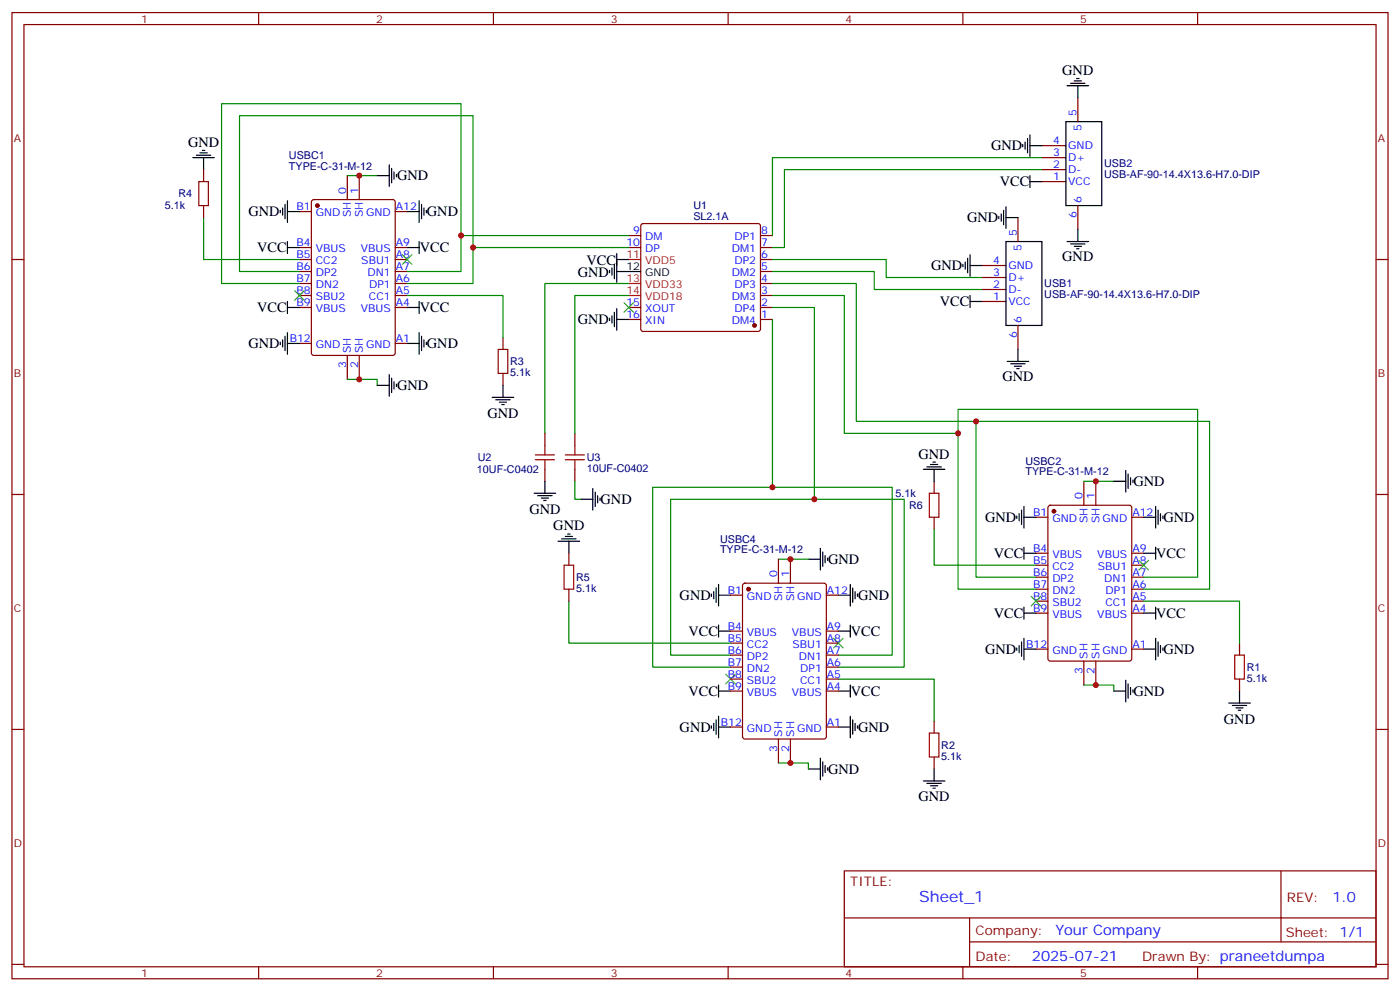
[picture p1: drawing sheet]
<svg xmlns="http://www.w3.org/2000/svg" width="412mm" height="292mm" viewBox="0 0 412 292" stroke-linecap="round" stroke-linejoin="round" font-family="sans-serif">
<g fill="none" stroke="#870000" stroke-width=".35">
<path d="M3.5 3.7h405.4v284.3h-405.4zM7.1 7.2h398.2v277.3h-398.2zM76.2 3.7v3.5M145.3 3.7v3.5M214.5 3.7v3.5M283.6 3.7v3.5M352.8 3.7v3.5M317.5 28.8v7M60 49.9v3.5M92 58.9l.4-.2h23.3l.7 .5v44.7l-.4 .6-23.6 .1-.6-.5-.1-44.7zM102.3 51.7v7M105.8 51.7v7"/>
<path d="M306.9 53.4h7.1M306.9 49.9h7.1M306.9 46.4h7.1M306.9 42.9h7.1M3.5 76.4h3.6M60 60.5v3.5M88.2 76.4h3.5M88.2 79.9h3.5M88.2 72.8h3.5M88.2 62.3h3.5M116.4 76.4h3.5M116.4 79.9h3.5"/>
<path d="M116.4 72.8h3.5M116.4 62.3h3.5M185.2 72.8h3.5M185.2 69.3h3.5M189 66l.4-.2h33.9l.5 .2 .2 .5v30.3l-.2 .5-.5 .2h-33.9l-.5-.2-.2-.5v-30.3zM224 76.4h3.5M224 79.9h3.5M224 72.8h3.5M224 69.3h3.5M289.3 78.1h7M299.9 64v7.1M317.5 60.5v7.1"/>
<path d="M405.3 76.4h3.6M88.2 90.5h3.5M88.2 87h3.5M88.2 83.4h3.5M116.4 90.5h3.5M116.4 87h3.5M116.4 83.4h3.5M148.2 99.3v3.5M185.2 94h3.5M185.2 90.5h3.5M224 94h3.5M224 90.5h3.5"/>
<path d="M224 87h3.5M224 83.4h3.5M289.3 88.7h7M289.3 85.2h7M289.3 81.7h7M299.9 95.8v7M88.2 101.1h3.5M102.3 104.6v7.1M105.8 104.6v7.1M116.4 101.1h3.5M148.2 109.9v3.5M160.5 127.5v3.6"/>
<path d="M160.5 138.1v3.5M169.3 127.5v3.6M169.3 138.1v3.5M3.5 145.5h3.6M275.2 141.6v3.6M275.2 152.2v3.6M305.2 152.2h3.5M308.9 148.9l.5-.2h23.3l.6 .4 .1 44.8-.5 .6-23.5 .1-.7-.5v-44.7zM319.3 141.6v7.1M322.8 141.6v7.1M333.4 152.2h3.5M405.3 145.5h3.6"/>
<path d="M167.6 162.8v3.5M167.6 173.4v3.5M215.2 175.2h3.5M219 171.8l.4-.2h23.3l.7 .5v44.7l-.4 .6-23.6 .1-.6-.5-.1-44.7zM229.3 164.6v7M232.8 164.6v7M243.4 175.2h3.5M305.2 162.8h3.5M305.2 166.3h3.5M305.2 169.9h3.5M305.2 173.4h3.5M305.2 176.9h3.5"/>
<path d="M333.4 162.8h3.5M333.4 166.3h3.5M333.4 169.9h3.5M333.4 173.4h3.5M333.4 176.9h3.5M215.2 185.7h3.5M215.2 189.3h3.5M215.2 192.8h3.5M215.2 196.3h3.5M215.2 199.8h3.5M243.4 185.7h3.5M243.4 189.3h3.5"/>
<path d="M243.4 192.8h3.5M243.4 196.3h3.5M243.4 199.8h3.5M305.2 180.4h3.5M305.2 191h3.5M319.3 194.6v7M322.8 194.6v7M333.4 180.4h3.5M333.4 191h3.5M365.1 189.3v3.5M365.1 199.8v3.6M3.5 214.7h3.6"/>
<path d="M215.2 203.4h3.5M215.2 214h3.5M229.3 217.5v7M232.8 217.5v7M243.4 203.4h3.5M243.4 214h3.5M275.2 212.2v3.5M405.3 214.7h3.6M275.2 222.8v3.5M248.7 256.3h156.6v28.2h-156.6zM377.3 256.3v20.9M248.7 270.1h156.5"/>
<path d="M285.6 277.2h119.6M285.6 270.1v14.2M3.5 283.8h3.6M76.2 284.5v3.5M145.3 284.5v3.5M214.5 284.5v3.5M283.6 284.5v3.5M352.8 284.5v3.5M405.3 283.8h3.6"/>
</g>
<g fill="#870000" stroke="#870000" stroke-width=".35">
<circle cx="310.4" cy="150.5" r=".53"/>
<circle cx="222.2" cy="95.8" r=".53"/>
<circle cx="220.5" cy="173.4" r=".53"/>
<circle cx="93.5" cy="60.5" r=".53"/>
</g>
<path d="M185.2 76.4h3.5M185.2 83.4h3.5M185.2 87h3.5" fill="none" stroke="#f00" stroke-width=".35"/>
<g fill="none" stroke="#000" stroke-width=".35">
<path d="M303.4 39.7v6.3M314 35.8h10.6v24.7h-10.6zM314.3 25.2h6.4M315.4 24.5h4.2M316.4 23.8h2.2M317.1 23.1h.8M317.5 25.2v3.6M56.8 46.4h6.3M57.9 45.7h4.2M58.9 45h2.1M59.6 44.3h.7M60 46.4v3.5"/>
<path d="M84.7 59.1v6.3M111.1 51.7h3.6M114.7 48.5v6.4M115.4 49.6v4.2M116.1 50.6v2.1M116.8 51.3v.7M123.5 59.1v6.3M301.3 42.5v.7M302 41.8v2.1M302.7 40.7v4.3M303.4 42.9h3.5M303.4 51.7v3.5"/>
<path d="M303.4 53.4h3.5M82.5 61.9v.7M83.3 61.2v2.1M84 60.1v4.3M84.7 62.3h3.5M84.7 71.1v3.5M84.7 72.8h3.5M119.9 62.3h3.6M119.9 72.8h3.6M123.5 71.1v3.5M124.2 60.1v4.3M124.9 61.2v2.1"/>
<path d="M125.6 61.9v.7M179.6 79.6v.7M180.3 78.8v2.2M181 77.8v4.2M181.7 79.9h7M181.7 74.6v8.5M181.7 76.4h3.5M283.6 77.8v.7M284.3 77.1v2.1M285 76v4.3M285.8 78.1h3.5M285.8 75v6.3"/>
<path d="M294.2 63.7v.7M294.9 63v2.1M295.6 61.9v4.2M296.3 71.1h10.6v24.7h-10.6zM296.3 64h3.6M296.3 60.9v6.3M314.3 71.1h6.4M315.4 71.8h4.2M316.4 72.5h2.2M317.1 73.2h.8M317.5 67.6v3.5M84 99v4.2"/>
<path d="M84.7 88.7v3.6M84.7 97.9v6.3M84.7 90.5h3.5M119.9 90.5h3.6M123.5 88.7v3.6M123.5 97.9v6.3M124.2 99v4.2M179.6 93.7v.7M180.3 93v2.1M181 91.9v4.2M181.7 90.8v6.4M181.7 94h3.5"/>
<path d="M285.8 87v3.5M285.8 88.7h3.5M82.5 100.7v.7M83.3 100v2.1M84.7 101.1h3.5M111.1 113.4h3.6M114.7 110.2v6.4M115.4 111.3v4.2M116.1 112.4v2.1M116.8 113.1v.7M119.9 101.1h3.6M124.9 100v2.1"/>
<path d="M125.6 100.7v.7M145 116.9h6.3M146 117.7h4.3M147.1 118.4h2.1M147.8 119.1h.7M148.2 113.4v3.5M296.7 106.4h6.3M297.7 107.1h4.3M298.8 107.8h2.1M299.5 108.5h.7M299.9 102.8v3.6M272 138.1h6.3"/>
<path d="M273 137.4h4.3M274.1 136.7h2.1M274.8 136h.7M275.2 138.1v3.5M331.6 138.5v6.3M332.3 139.5v4.3M157.3 145.2h6.4M158.4 145.9h4.2M159.5 146.6h2.1M160.2 147.3h.7M160.5 141.6v3.6M164.4 159.3h6.3"/>
<path d="M165.5 158.6h4.2M166.5 157.9h2.1M167.2 157.2h.7M167.6 159.3v3.5M171.1 146.9h3.5M174.6 143.8v6.3M175.3 144.8v4.2M176 145.9v2.1M176.7 146.6v.7M299.5 151.9v.7M300.2 151.2v2.1M300.9 150.1v4.2"/>
<path d="M301.6 152.2h3.6M301.6 149v6.4M328.1 141.6h3.5M333 140.6v2.1M333.7 141.3v.7M336.9 152.2h3.5M340.4 149v6.4M341.1 150.1v4.2M341.8 151.2v2.1M342.5 151.9v.7M209.5 174.8v.7M210.3 174.1v2.1"/>
<path d="M211 173v4.3M211.7 172v6.3M211.7 175.2h3.5M238.1 164.6h3.6M241.7 161.4v6.3M242.4 162.5v4.2M243.1 163.5v2.1M243.8 164.2v.7M246.9 175.2h3.6M250.5 172v6.3M251.2 173v4.3M251.9 174.1v2.1"/>
<path d="M252.6 174.8v.7M301.6 161v3.6M301.6 178.7v3.5M301.6 162.8h3.6M336.9 162.8h3.5M340.4 161v3.6M340.4 178.7v3.5M211.7 185.7h3.5M211.7 184v3.5M246.9 185.7h3.6M250.5 184v3.5M299.5 190.7v.7"/>
<path d="M300.2 190v2.1M300.9 188.9v4.2M301.6 191h3.6M301.6 187.9v6.3M301.6 180.4h3.6M336.9 191h3.5M336.9 180.4h3.5M340.4 187.9v6.3M341.1 188.9v4.2M341.8 190v2.1M342.5 190.7v.7M209.5 213.6v.7"/>
<path d="M210.3 212.9v2.1M211 211.8v4.3M211.7 203.4h3.5M211.7 201.6v3.5M211.7 210.8v6.3M211.7 214h3.5M246.9 203.4h3.6M246.9 214h3.6M250.5 201.6v3.5M250.5 210.8v6.3M251.2 211.8v4.3M251.9 212.9v2.1"/>
<path d="M252.6 213.6v.7M328.1 203.4h3.5M331.6 200.2v6.4M332.3 201.3v4.2M333 202.3v2.1M333.7 203v.7M361.9 206.9h6.4M363 207.6h4.2M364.1 208.3h2.1M364.8 209h.7M365.1 203.4v3.5M238.1 226.3h3.6"/>
<path d="M241.7 223.1v6.4M242.4 224.2v4.2M243.1 225.2v2.2M243.8 226v.7M272 229.8h6.3M273 230.5h4.3M274.1 231.2h2.1M274.8 232h.7M275.2 226.3v3.5"/>
</g>
<g fill="none" stroke="#008700" stroke-width=".35">
<path d="M102.3 51.7h8.8M306.9 46.4h-79.4v22.9M306.9 49.9h-75.8v22.9h-3.6M60 64v12.4h28.2M88.2 79.9h-17.6v-45.9h68.7v49.4h-19.4M119.9 79.9h15.9v-49.4h-70.5v52.9h22.9M135.8 69.3h49.4M139.3 72.8h45.9M227.5 76.4h33.6v5.3h28.2M227.5 79.9h30v5.3h31.8M119.9 87h28.3v12.3M185.2 83.4h-24.7v44.1"/>
<path d="M185.2 87h-15.9v40.5M227.5 83.4h24.7v40.6h35.3M227.5 87h21.2v40.5h33.5M227.5 90.5h12.4v56.4M227.5 94v49.4M102.3 111.7h8.8v1.7M169.3 141.6v5.3h1.8M275.2 155.8v10.5h30M319.3 141.6h8.8M167.6 176.9v12.4h47.6M229.3 164.6h8.8M305.2 169.9h-17.7v-45.9h68.8v49.4h-19.4"/>
<path d="M336.9 169.9h15.9v-49.4h-70.6v52.9h23M336.9 176.9h28.2v12.4M215.2 192.8h-17.6v-45.9h68.7v49.4h-19.4M246.9 199.8h28.3v12.4M246.9 192.8h15.9v-49.4h-70.5v52.9h22.9M319.3 201.6h8.8v1.8M229.3 224.5h8.8v1.8"/>
</g>
<g fill="none" stroke="#3c3" stroke-width=".35">
<path d="M118.5 75l2.9 2.8M121.4 75l-2.9 2.8M86.8 85.5l2.8 2.9M89.6 85.5l-2.8 2.9M183.8 89.1l2.8 2.8M186.6 89.1l-2.8 2.8M303.7 175.5l2.9 2.8M306.6 175.5l-2.9 2.8M335.5 164.9l2.8 2.8M338.3 164.9l-2.8 2.8M213.8 198.4l2.8 2.9M216.6 198.4l-2.8 2.9"/>
<path d="M245.5 187.9l2.9 2.8M248.4 187.9l-2.9 2.8"/>
</g>
<g fill="none" stroke="#a10000" stroke-width=".35">
<path d="M58.6 53.4h2.8v7.1h-2.8zM146.8 102.8h2.8v7.1h-2.8zM157.7 133.9h5.6M157.7 135.3h5.6M160.5 131.1v2.8M160.5 135.3v2.8M166.5 133.9h5.7M166.5 135.3h5.7M169.3 131.1v2.8M169.3 135.3v2.8M273.8 145.2h2.8v7h-2.8zM166.2 166.3h2.8v7.1h-2.8z"/>
<path d="M363.7 192.8h2.8v7h-2.8zM273.8 215.7h2.8v7.1h-2.8z"/>
</g>
<g fill="#c00">
<circle cx="287.5" cy="124" r=".88"/>
<circle cx="282.2" cy="127.5" r=".88"/>
<circle cx="322.8" cy="141.6" r=".88"/>
<circle cx="322.8" cy="201.6" r=".88"/>
<circle cx="232.8" cy="224.5" r=".88"/>
<circle cx="232.8" cy="164.6" r=".88"/>
<circle cx="239.9" cy="146.9" r=".88"/>
<circle cx="227.5" cy="143.4" r=".88"/>
<circle cx="105.8" cy="51.7" r=".88"/>
<circle cx="105.8" cy="111.7" r=".88"/>
<circle cx="135.8" cy="69.3" r=".88"/>
<circle cx="139.3" cy="72.8" r=".88"/>
</g>
<text font-size="4.6" fill="#00f" x="270.8" y="265.3">Sheet_1</text>
<g font-size="4.2">
<text x="312.9" y="22">GND</text>
<text x="55.4" y="43.2">GND</text>
<text x="291.9" y="44.3">GND</text>
<text x="116.9" y="53.1">GND</text>
<text x="294.5" y="54.8">VCC</text>
<text x="73.2" y="63.7">GND</text>
<text x="125.8" y="63.7">GND</text>
<text x="284.9" y="65.4">GND</text>
<text x="75.8" y="74.2">VCC</text>
<text x="123.6" y="74.2">VCC</text>
<text x="172.8" y="77.8">VCC</text>
<text x="312.9" y="76.7">GND</text>
<text x="170.2" y="81.4">GND</text>
<text x="274.3" y="79.5">GND</text>
<text x="75.8" y="91.9">VCC</text>
<text x="123.6" y="91.9">VCC</text>
<text x="170.2" y="95.5">GND</text>
<text x="276.9" y="90.1">VCC</text>
<text x="73.2" y="102.5">GND</text>
<text x="125.8" y="102.5">GND</text>
<text x="295.3" y="112">GND</text>
<text x="116.9" y="114.8">GND</text>
<text x="143.6" y="123">GND</text>
<text x="270.6" y="134.9">GND</text>
<text x="333.9" y="143">GND</text>
<text x="176.9" y="148.3">GND</text>
<text x="155.9" y="151.2">GND</text>
<text x="290.2" y="153.6">GND</text>
<text x="342.7" y="153.6">GND</text>
<text x="163" y="156.1">GND</text>
<text x="243.9" y="166">GND</text>
<text x="292.7" y="164.2">VCC</text>
<text x="340.6" y="164.2">VCC</text>
<text x="200.2" y="176.6">GND</text>
<text x="252.8" y="176.6">GND</text>
<text x="292.7" y="181.8">VCC</text>
<text x="340.6" y="181.8">VCC</text>
<text x="202.8" y="187.1">VCC</text>
<text x="250.6" y="187.1">VCC</text>
<text x="290.2" y="192.4">GND</text>
<text x="342.7" y="192.4">GND</text>
<text x="202.8" y="204.8">VCC</text>
<text x="250.6" y="204.8">VCC</text>
<text x="333.9" y="204.8">GND</text>
<text x="200.2" y="215.4">GND</text>
<text x="252.8" y="215.4">GND</text>
<text x="360.5" y="212.9">GND</text>
<text x="243.9" y="227.7">GND</text>
<text x="270.6" y="235.9">GND</text>
</g>
<g font-size="4.2" fill="#00f">
<text x="392.5" y="265.6">1.0</text>
<text x="310.9" y="275.1">Your Company</text>
<text x="304" y="282.9">2025-07-21</text>
</g>
<g font-size="3.9" fill="#800">
<text x="250.5" y="260.9">TITLE:</text>
<text x="379.1" y="265.6">REV:</text>
<text x="287.4" y="275.1">Company:</text>
<text x="378.7" y="275.7">Sheet: 1/1</text>
<text x="287.4" y="282.8">Date:</text>
<text x="336.4" y="282.8">Drawn By: praneetdumpa</text>
</g>
<g font-size="3.2" fill="#800">
<text x="41.6" y="6.7">1</text>
<text x="110.8" y="6.7">2</text>
<text x="179.9" y="6.7">3</text>
<text x="249.1" y="6.7">4</text>
<text x="318.2" y="6.7">5</text>
<text x="4.1" y="41.8">A</text>
<text x="405.9" y="41.8">A</text>
<text x="4.1" y="110.9">B</text>
<text x="405.9" y="110.9">B</text>
<text x="4.1" y="180.1">C</text>
<text x="405.9" y="180.1">C</text>
<text x="4.1" y="249.2">D</text>
<text x="405.9" y="249.2">D</text>
<text x="41.6" y="287.5">1</text>
<text x="110.8" y="287.5">2</text>
<text x="179.9" y="287.5">3</text>
<text x="249.1" y="287.5">4</text>
<text x="318.2" y="287.5">5</text>
</g>
<g font-size="3.2" fill="#00f">
<text x="317.1" y="34" transform="rotate(-90 317.1 34)">5</text>
<text x="318.6" y="38.5" transform="rotate(-90 318.6 38.5)">5</text>
<text x="310.2" y="46">3</text>
<text x="310.2" y="42.5">4</text>
<text x="314.7" y="47.4">D+</text>
<text x="314.7" y="43.9">GND</text>
<text x="310.2" y="53.1">1</text>
<text x="310.2" y="49.6">2</text>
<text x="314.7" y="51">D-</text>
<text x="102" y="57" transform="rotate(-90 102 57)">0</text>
<text x="105.5" y="57" transform="rotate(-90 105.5 57)">1</text>
<text x="314.7" y="54.5">VCC</text>
<text x="318.6" y="59.8" transform="rotate(-90 318.6 59.8)">6</text>
<text x="87.4" y="61.9">B1</text>
<text x="93" y="63.7">GND</text>
<text x="103.4" y="64" transform="rotate(-90 103.4 64)">SH</text>
<text x="106.9" y="64" transform="rotate(-90 106.9 64)">SH</text>
<text x="107.8" y="63.7">GND</text>
<text x="116.6" y="61.9">A12</text>
<text x="317.1" y="64.3" transform="rotate(-90 317.1 64.3)">6</text>
<text x="186.5" y="69">9</text>
<text x="190" y="70.7">DM</text>
<text x="216.3" y="70.7">DP1</text>
<text x="224.2" y="69">8</text>
<text x="299.5" y="69.3" transform="rotate(-90 299.5 69.3)">5</text>
<text x="87.4" y="72.5">B4</text>
<text x="87.4" y="76">B5</text>
<text x="93" y="74.3">VBUS</text>
<text x="93" y="77.8">CC2</text>
<text x="106.3" y="74.3">VBUS</text>
<text x="106.4" y="77.8">SBU1</text>
<text x="116.6" y="76">A8</text>
<text x="116.6" y="72.5">A9</text>
<text x="184.5" y="72.5">10</text>
<text x="190" y="74.3">DP</text>
<text x="215.6" y="74.3">DM1</text>
<text x="216.3" y="77.8">DP2</text>
<text x="224.2" y="76">6</text>
<text x="224.2" y="72.5">7</text>
<text x="292.6" y="77.8">4</text>
<text x="300.9" y="73.8" transform="rotate(-90 300.9 73.8)">5</text>
<text x="87.4" y="79.6">B6</text>
<text x="87.4" y="83.1">B7</text>
<text x="93" y="81.3">DP2</text>
<text x="108.3" y="81.3">DN1</text>
<text x="116.6" y="83.1">A6</text>
<text x="116.6" y="79.6">A7</text>
<text x="215.6" y="81.3">DM2</text>
<text x="224.2" y="83.1">4</text>
<text x="224.2" y="79.6">5</text>
<text x="292.6" y="81.3">3</text>
<text x="297" y="82.7">D+</text>
<text x="297" y="79.2">GND</text>
<text x="87.4" y="86.6">B8</text>
<text x="93" y="84.8">DN2</text>
<text x="93" y="88.4">SBU2</text>
<text x="108.7" y="88.4">CC1</text>
<text x="108.7" y="84.8">DP1</text>
<text x="116.6" y="86.6">A5</text>
<text x="215.6" y="88.4">DM3</text>
<text x="216.3" y="84.8">DP3</text>
<text x="224.2" y="86.6">3</text>
<text x="292.6" y="88.4">1</text>
<text x="292.6" y="84.8">2</text>
<text x="297" y="89.8">VCC</text>
<text x="297" y="86.3">D-</text>
<text x="87.4" y="90.1">B9</text>
<text x="93" y="91.9">VBUS</text>
<text x="106.3" y="91.9">VBUS</text>
<text x="116.6" y="90.1">A4</text>
<text x="184.5" y="90.1">15</text>
<text x="184.5" y="93.7">16</text>
<text x="190" y="91.9">XOUT</text>
<text x="190" y="95.4">XIN</text>
<text x="215.6" y="95.4">DM4</text>
<text x="216.3" y="91.9">DP4</text>
<text x="224.2" y="93.7">1</text>
<text x="224.2" y="90.1">2</text>
<text x="300.9" y="95.1" transform="rotate(-90 300.9 95.1)">6</text>
<text x="85.3" y="100.7">B12</text>
<text x="116.6" y="100.7">A1</text>
<text x="299.5" y="99.6" transform="rotate(-90 299.5 99.6)">6</text>
<text x="93" y="102.5">GND</text>
<text x="103.4" y="103.9" transform="rotate(-90 103.4 103.9)">SH</text>
<text x="106.9" y="103.9" transform="rotate(-90 106.9 103.9)">SH</text>
<text x="107.8" y="102.5">GND</text>
<text x="102" y="108.4" transform="rotate(-90 102 108.4)">3</text>
<text x="105.5" y="108.4" transform="rotate(-90 105.5 108.4)">2</text>
<text x="318.9" y="146.9" transform="rotate(-90 318.9 146.9)">0</text>
<text x="322.4" y="146.9" transform="rotate(-90 322.4 146.9)">1</text>
<text x="304.3" y="151.9">B1</text>
<text x="310" y="153.6">GND</text>
<text x="320.3" y="154" transform="rotate(-90 320.3 154)">SH</text>
<text x="323.8" y="154" transform="rotate(-90 323.8 154)">SH</text>
<text x="324.8" y="153.6">GND</text>
<text x="333.6" y="151.9">A12</text>
<text x="304.3" y="162.5">B4</text>
<text x="304.3" y="166">B5</text>
<text x="310" y="164.2">VBUS</text>
<text x="310" y="167.7">CC2</text>
<text x="323.2" y="164.2">VBUS</text>
<text x="323.4" y="167.7">SBU1</text>
<text x="333.6" y="166">A8</text>
<text x="333.6" y="162.5">A9</text>
<text x="229" y="169.9" transform="rotate(-90 229 169.9)">0</text>
<text x="232.5" y="169.9" transform="rotate(-90 232.5 169.9)">1</text>
<text x="304.3" y="169.5">B6</text>
<text x="304.3" y="173">B7</text>
<text x="310" y="171.3">DP2</text>
<text x="325.2" y="171.3">DN1</text>
<text x="333.6" y="173">A6</text>
<text x="333.6" y="169.5">A7</text>
<text x="214.4" y="174.8">B1</text>
<text x="220" y="176.6">GND</text>
<text x="230.4" y="176.9" transform="rotate(-90 230.4 176.9)">SH</text>
<text x="233.9" y="176.9" transform="rotate(-90 233.9 176.9)">SH</text>
<text x="234.8" y="176.6">GND</text>
<text x="243.6" y="174.8">A12</text>
<text x="304.3" y="176.6">B8</text>
<text x="310" y="174.8">DN2</text>
<text x="310" y="178.3">SBU2</text>
<text x="325.6" y="178.3">CC1</text>
<text x="325.7" y="174.8">DP1</text>
<text x="333.6" y="176.6">A5</text>
<text x="214.4" y="185.4">B4</text>
<text x="243.6" y="185.4">A9</text>
<text x="304.3" y="180.1">B9</text>
<text x="310" y="181.9">VBUS</text>
<text x="323.2" y="181.9">VBUS</text>
<text x="333.6" y="180.1">A4</text>
<text x="214.4" y="188.9">B5</text>
<text x="220" y="187.1">VBUS</text>
<text x="220" y="190.7">CC2</text>
<text x="233.3" y="187.1">VBUS</text>
<text x="233.4" y="190.7">SBU1</text>
<text x="243.6" y="188.9">A8</text>
<text x="302.3" y="190.7">B12</text>
<text x="333.6" y="190.7">A1</text>
<text x="214.4" y="192.4">B6</text>
<text x="214.4" y="196">B7</text>
<text x="220" y="194.2">DP2</text>
<text x="220" y="197.7">DN2</text>
<text x="235.3" y="194.2">DN1</text>
<text x="235.7" y="197.7">DP1</text>
<text x="243.6" y="196">A6</text>
<text x="243.6" y="192.4">A7</text>
<text x="310" y="192.4">GND</text>
<text x="320.3" y="193.9" transform="rotate(-90 320.3 193.9)">SH</text>
<text x="323.8" y="193.9" transform="rotate(-90 323.8 193.9)">SH</text>
<text x="324.8" y="192.4">GND</text>
<text x="214.4" y="199.5">B8</text>
<text x="214.4" y="203">B9</text>
<text x="220" y="201.3">SBU2</text>
<text x="235.7" y="201.3">CC1</text>
<text x="243.6" y="203">A4</text>
<text x="243.6" y="199.5">A5</text>
<text x="318.9" y="198.3" transform="rotate(-90 318.9 198.3)">3</text>
<text x="322.4" y="198.3" transform="rotate(-90 322.4 198.3)">2</text>
<text x="220" y="204.8">VBUS</text>
<text x="233.3" y="204.8">VBUS</text>
<text x="212.3" y="213.6">B12</text>
<text x="220" y="215.4">GND</text>
<text x="234.8" y="215.4">GND</text>
<text x="243.6" y="213.6">A1</text>
<text x="229" y="221.3" transform="rotate(-90 229 221.3)">3</text>
<text x="230.4" y="216.8" transform="rotate(-90 230.4 216.8)">SH</text>
<text x="232.5" y="221.3" transform="rotate(-90 232.5 221.3)">2</text>
<text x="233.9" y="216.8" transform="rotate(-90 233.9 216.8)">SH</text>
</g>
<g font-size="3.2" fill="#000080">
<text x="85.1" y="46.8">USBC1</text>
<text x="85.1" y="49.9">TYPE-C-31-M-12</text>
<text x="325.3" y="52.5">USB-AF-90-14.4X13.6-H7.0-DIP</text>
<text x="325.3" y="49.2">USB2</text>
<text x="52.6" y="58.1">R4</text>
<text x="48.6" y="61.6">5.1k</text>
<text x="204.3" y="64.7">SL2.1A</text>
<text x="204.3" y="61.5">U1</text>
<text x="307.6" y="87.8">USB-AF-90-14.4X13.6-H7.0-DIP</text>
<text x="307.6" y="84.5">USB1</text>
<text x="150.3" y="107.5">R3</text>
<text x="150.3" y="110.7">5.1k</text>
<text x="140.8" y="135.7">U2</text>
<text x="172.9" y="135.7">U3</text>
<text x="302.1" y="136.7">USBC2</text>
<text x="140.5" y="139.3">10UF-C0402</text>
<text x="172.9" y="138.9">10UF-C0402</text>
<text x="302.1" y="139.9">TYPE-C-31-M-12</text>
<text x="263.8" y="146.3">5.1k</text>
<text x="267.8" y="149.8">R6</text>
<text x="212.1" y="159.7">USBC4</text>
<text x="212.1" y="162.8">TYPE-C-31-M-12</text>
<text x="169.7" y="171">R5</text>
<text x="169.7" y="174.2">5.1k</text>
<text x="367.2" y="197.5">R1</text>
<text x="367.2" y="200.7">5.1k</text>
<text x="277.3" y="220.4">R2</text>
<text x="277.3" y="223.6">5.1k</text>
</g>
<g font-size="3.2" fill="#f00">
<text x="184.5" y="76">11</text>
<text x="190" y="77.8">VDD5</text>
<text x="184.5" y="83.1">13</text>
<text x="184.5" y="86.6">14</text>
<text x="190" y="84.8">VDD33</text>
<text x="190" y="88.4">VDD18</text>
</g>
<g font-size="3.2">
<text x="184.5" y="79.6">12</text>
<text x="190" y="81.3">GND</text>
</g>
</svg>
